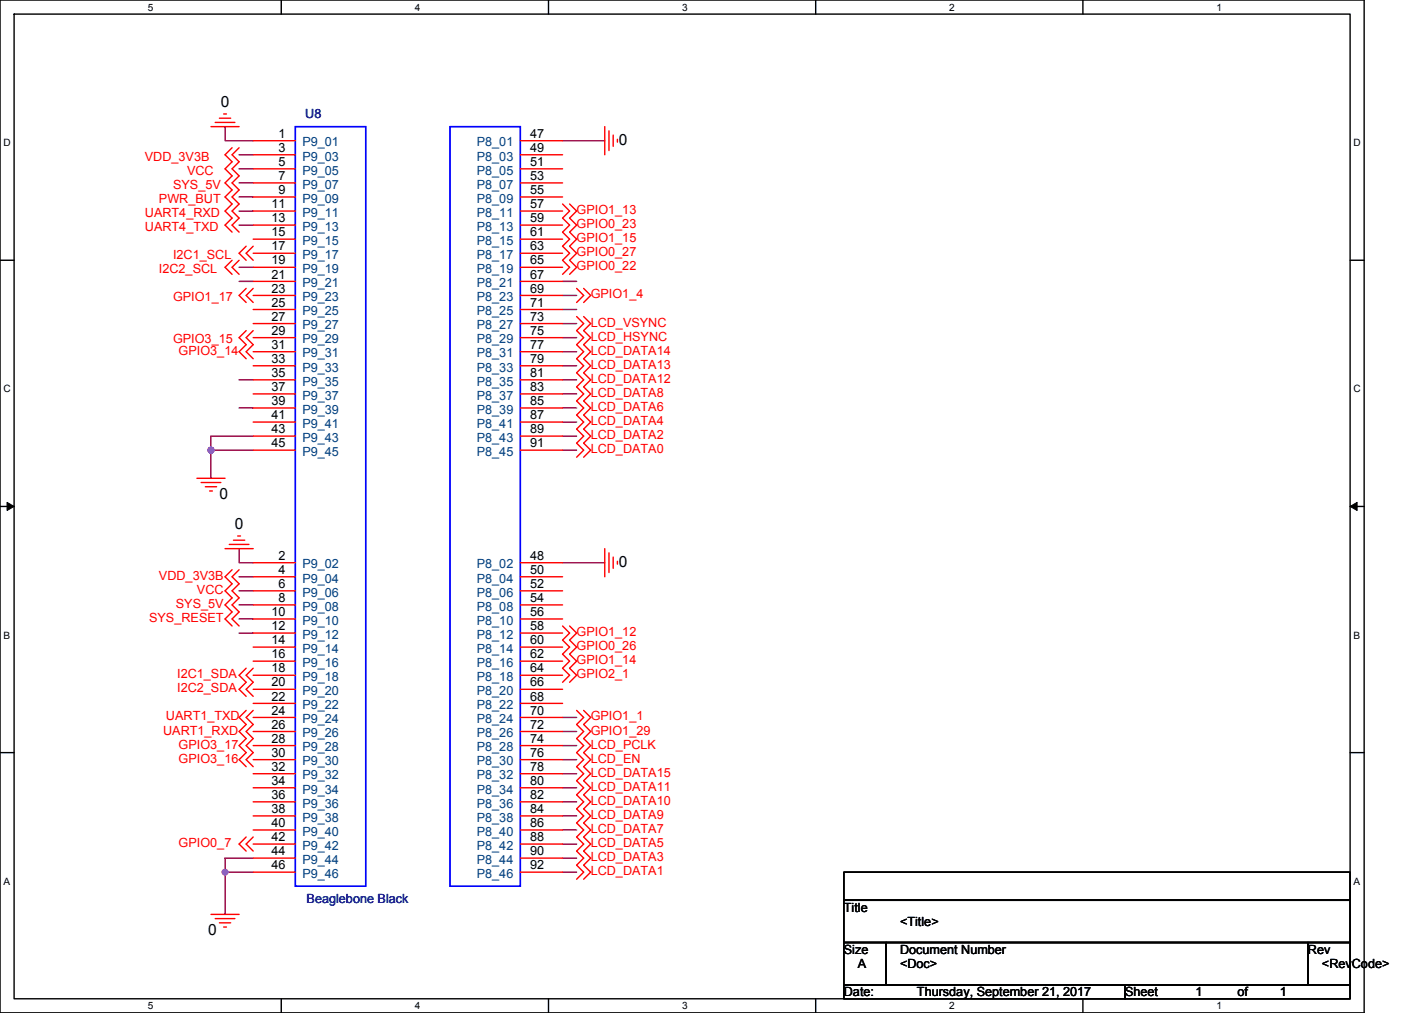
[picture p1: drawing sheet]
<svg xmlns="http://www.w3.org/2000/svg" width="1245mm" height="900mm" viewBox="0 0 1245 900" stroke-linecap="round" stroke-linejoin="round" font-family="sans-serif">
<path d="M0 0h1212v900h-1212zM13 13h1187v874h-1187z" fill="none" stroke="#000" stroke-width="1.2"/>
<g fill="#fff">
<path d="M131 1h5v10h-5z"/>
<path d="M131 889h5v10h-5z"/>
</g>
<path d="M250 0v13M250 887v13" fill="none" stroke="#000" stroke-width="1.2"/>
<g fill="#fff">
<path d="M369 1h5v10h-5z"/>
<path d="M369 889h5v10h-5z"/>
</g>
<path d="M487 0v13M487 887v13" fill="none" stroke="#000" stroke-width="1.2"/>
<g fill="#fff">
<path d="M606 1h5v10h-5z"/>
<path d="M606 889h5v10h-5z"/>
</g>
<path d="M725 0v13M725 887v13" fill="none" stroke="#000" stroke-width="1.2"/>
<g fill="#fff">
<path d="M844 1h5v10h-5z"/>
<path d="M844 889h5v10h-5z"/>
</g>
<path d="M962 0v13M962 887v13" fill="none" stroke="#000" stroke-width="1.2"/>
<g fill="#fff">
<path d="M1081 1h5v10h-5z"/>
<path d="M1081 889h5v10h-5z"/>
<path d="M3 122h7v10h-7z"/>
<path d="M1203 122h6v10h-6z"/>
<path d="M3 341h7v10h-7z"/>
<path d="M1203 341h6v10h-6z"/>
</g>
<path d="M0 231h13M1200 231h12" fill="none" stroke="#000" stroke-width="1.2"/>
<g fill="#fff">
<path d="M3 559h6v10h-6z"/>
<path d="M1203 559h6v10h-6z"/>
</g>
<path d="M0 450h13M1200 450h12" fill="none" stroke="#000" stroke-width="1.2"/>
<path d="M6 446l7 4-7 4zM1200 450l6-4v8z" fill="#000" stroke="#000" stroke-width=".89"/>
<g fill="#fff">
<path d="M3 778h6v10h-6z"/>
<path d="M1203 778h6v10h-6z"/>
</g>
<path d="M0 669h13M1200 669h12M750 775h450v25h-450zM750 800h450v37h-450zM750 837h37v38h-37zM787 837h375v38h-375zM1162 837h38v38h-38zM750 875h250v12h-250zM1000 875h200v12h-200z" fill="none" stroke="#000" stroke-width="1.2"/>
<g fill="none" stroke="#800040" stroke-width="1.2">
<path d="M200 113v12h25M212 137h13M500 125h37M212 150h13M212 175h13M212 162h13M212 187h13M212 200h13M212 237h13M212 250h13M500 250h12M500 275h12"/>
<path d="M500 262h12M500 300h12M500 287h12M500 312h12M212 337h13M500 337h12M500 325h12M500 350h12M212 362h13M500 375h12M500 362h12M187 400v25"/>
<path d="M187 400h38M225 387h-38v13M500 400h12M500 387h12M212 487v13h13M500 500h37M212 512h13M212 537h13M212 525h13M212 550h13M212 562h13M500 637h12"/>
<path d="M500 650h12M500 675h12M500 662h12M500 700h12M500 687h12M500 712h12M500 737h12M500 725h12M500 750h12M200 775h25M200 775v37M225 762h-25v13"/>
<path d="M500 775h12M500 762h12"/>
</g>
<g fill="#f0f" stroke="#f0f" stroke-width="1.2">
<circle cx="187" cy="400" r="2.5"/>
<circle cx="200" cy="775" r="2.5"/>
</g>
<g fill="none" stroke="#f00" stroke-width="1.2">
<path d="M187 113h25M191 109h18M195 105h10M199 101h2M537 113v24M541 116v18M545 120v10M206 131l-6 6 6 7-6 6 6 6-6 6 6 7-6 6 6 6-6 6 6 7-6 6 6 6M212 131l-6 6 6 7-6 6 6 6-6 6 6 7-6 6 6 6-6 6 6 7-6 6 6 6M225 125h37M225 137h37M462 125h38"/>
<path d="M462 137h38M549 124v2M225 150h37M462 150h38M225 162h37M225 175h37M462 162h38M462 175h38M225 187h37M225 200h37M462 187h38M462 200h38"/>
<path d="M500 181l6 6-6 7 6 6-6 6 6 6-6 7 6 6-6 6 6 6-6 7M506 181l6 6-6 7 6 6-6 6 6 6-6 7 6 6-6 6 6 6-6 7M219 219l-7 6 7 6M225 212h37M225 219l-6 6 6 6M462 212h38M206 231l-6 6 6 7M212 231l-6 6 6 7M225 225h37M225 237h37M462 225h38M462 237h38"/>
<path d="M219 256l-7 6 7 7M225 250h37M225 256l-6 6 6 7M462 250h38M512 256l7 6-7 7M519 256l6 6-6 7M225 262h37M225 275h37M462 262h38M462 275h38M219 294l-7 6 7 6-7 6 7 7M225 287h37"/>
<path d="M225 300h37M225 294l-6 6 6 6-6 6 6 7M462 287h38M462 300h38M512 281l7 6-7 7 7 6-7 6 7 6-7 7 7 6-7 6 7 6-7 7 7 6-7 6 7 6-7 7 7 6-7 6 7 6-7 7 7 6-7 6M519 281l6 6-6 7 6 6-6 6 6 6-6 7 6 6-6 6 6 6-6 7 6 6-6 6 6 6-6 7 6 6-6 6 6 6-6 7 6 6-6 6M225 312h37M462 312h38M225 325h37M225 337h37M462 325h38M462 337h38"/>
<path d="M225 350h37M462 350h38M225 362h37M225 375h37M462 362h38M462 375h38M225 387h37M225 400h37M462 387h38M462 400h38M175 425h25M179 429h17"/>
<path d="M182 432h10M186 436h3M207 480h10M211 476h3M200 487h25M204 484h17M225 500h37M462 500h38M537 487v25M541 491v18M545 495v10M549 499v2"/>
<path d="M206 506l-6 6 6 7-6 6 6 6-6 6 6 7-6 6 6 6M212 506l-6 6 6 7-6 6 6 6-6 6 6 7-6 6 6 6M225 512h37M462 512h38M225 525h37M225 537h37M462 525h38M462 537h38M225 550h37M462 550h38M500 556l6 6-6 7 6 6-6 6 6 6-6 7 6 6-6 6M506 556l6 6-6 7 6 6-6 6 6 6-6 7 6 6-6 6"/>
<path d="M225 562h37M225 575h37M462 562h38M462 575h38M219 594l-7 6 7 6-7 6 7 7M225 587h37M225 600h37M225 594l-6 6 6 6-6 6 6 7M462 587h38M462 600h38M225 612h37M462 612h38"/>
<path d="M219 631l-7 6 7 7-7 6 7 6-7 6 7 7-7 6 7 6M225 625h37M225 637h37M225 631l-6 6 6 7-6 6 6 6-6 6 6 7-6 6 6 6M462 625h38M462 637h38M512 631l7 6-7 7 7 6-7 6 7 6-7 7 7 6-7 6 7 6-7 7 7 6-7 6 7 6-7 7 7 6-7 6 7 6-7 7 7 6-7 6 7 6-7 7 7 6-7 6M519 631l6 6-6 7 6 6-6 6 6 6-6 7 6 6-6 6 6 6-6 7 6 6-6 6 6 6-6 7 6 6-6 6 6 6-6 7 6 6-6 6 6 6-6 7 6 6-6 6M225 650h37M462 650h38M225 662h37M225 675h37"/>
<path d="M462 662h38M462 675h38M225 687h37M225 700h37M462 687h38M462 700h38M225 712h37M462 712h38M225 725h37M225 737h37M462 725h38M462 737h38"/>
<path d="M219 744l-7 6 7 6M225 750h37M225 744l-6 6 6 6M462 750h38M225 762h37M225 775h37M462 762h38M462 775h38M187 812h25M191 816h18M195 820h10M199 824h2"/>
</g>
<path d="M262 113h63v674h-63zM400 113h62v674h-62z" fill="none" stroke="#00f" stroke-width="1.2"/>
<g font-size="13.7">
<text x="196" y="95">0</text>
<text x="550" y="129">0</text>
<text x="195" y="444">0</text>
<text x="209" y="470">0</text>
<text x="550" y="504">0</text>
<text x="185" y="831">0</text>
</g>
<g font-size="11.2" fill="#000080">
<text x="271" y="105">U8</text>
<text x="272" y="803">Beaglebone Black</text>
</g>
<g font-size="11.2">
<text x="247" y="122">1</text>
<text x="471" y="122">47</text>
<text x="247" y="135">3</text>
<text x="471" y="135">49</text>
<text x="247" y="147">5</text>
<text x="471" y="147">51</text>
<text x="247" y="160">7</text>
<text x="471" y="160">53</text>
<text x="247" y="172">9</text>
<text x="471" y="172">55</text>
<text x="241" y="185">11</text>
<text x="471" y="185">57</text>
<text x="241" y="197">13</text>
<text x="471" y="197">59</text>
<text x="241" y="210">15</text>
<text x="471" y="210">61</text>
<text x="241" y="222">17</text>
<text x="471" y="222">63</text>
<text x="241" y="235">19</text>
<text x="471" y="235">65</text>
<text x="241" y="247">21</text>
<text x="471" y="247">67</text>
<text x="241" y="260">23</text>
<text x="471" y="260">69</text>
<text x="241" y="272">25</text>
<text x="471" y="272">71</text>
<text x="241" y="285">27</text>
<text x="471" y="285">73</text>
<text x="241" y="297">29</text>
<text x="471" y="297">75</text>
<text x="241" y="310">31</text>
<text x="471" y="310">77</text>
<text x="241" y="322">33</text>
<text x="471" y="322">79</text>
<text x="241" y="335">35</text>
<text x="471" y="335">81</text>
<text x="241" y="347">37</text>
<text x="471" y="347">83</text>
<text x="241" y="360">39</text>
<text x="471" y="360">85</text>
<text x="241" y="372">41</text>
<text x="471" y="372">87</text>
<text x="241" y="385">43</text>
<text x="471" y="385">89</text>
<text x="241" y="397">45</text>
<text x="471" y="397">91</text>
<text x="247" y="497">2</text>
<text x="471" y="497">48</text>
<text x="247" y="510">4</text>
<text x="471" y="510">50</text>
<text x="247" y="522">6</text>
<text x="471" y="522">52</text>
<text x="247" y="535">8</text>
<text x="471" y="535">54</text>
<text x="241" y="547">10</text>
<text x="471" y="547">56</text>
<text x="241" y="560">12</text>
<text x="471" y="560">58</text>
<text x="241" y="572">14</text>
<text x="471" y="572">60</text>
<text x="241" y="585">16</text>
<text x="471" y="585">62</text>
<text x="241" y="597">18</text>
<text x="471" y="597">64</text>
<text x="241" y="610">20</text>
<text x="471" y="610">66</text>
<text x="241" y="622">22</text>
<text x="471" y="622">68</text>
<text x="241" y="635">24</text>
<text x="471" y="635">70</text>
<text x="241" y="647">26</text>
<text x="471" y="647">72</text>
<text x="241" y="660">28</text>
<text x="471" y="660">74</text>
<text x="241" y="672">30</text>
<text x="471" y="672">76</text>
<text x="241" y="685">32</text>
<text x="471" y="685">78</text>
<text x="241" y="697">34</text>
<text x="471" y="697">80</text>
<text x="241" y="710">36</text>
<text x="471" y="710">82</text>
<text x="241" y="722">38</text>
<text x="471" y="722">84</text>
<text x="241" y="735">40</text>
<text x="471" y="735">86</text>
<text x="241" y="747">42</text>
<text x="471" y="747">88</text>
<text x="241" y="760">44</text>
<text x="471" y="760">90</text>
<text x="241" y="772">46</text>
<text x="471" y="772">92</text>
<text x="750" y="810">Title</text>
<text x="800" y="823">&lt;Title&gt;</text>
<text x="750" y="847">Size</text>
<text x="800" y="847">Document Number</text>
<text x="1162" y="847">Rev</text>
<text x="762" y="860">A</text>
<text x="800" y="860">&lt;Doc&gt;</text>
<text x="1175" y="860">&lt;RevCode&gt;</text>
<text x="750" y="885">Date:</text>
<text x="815" y="885">Thursday, September 21, 2017</text>
<text x="1000" y="885">Sheet</text>
<text x="1062" y="885">1</text>
<text x="1100" y="885">of</text>
<text x="1137" y="885">1</text>
</g>
<g font-size="11.2" fill="#004080">
<text x="269" y="130">P9_01</text>
<text x="424" y="130">P8_01</text>
<text x="269" y="143">P9_03</text>
<text x="424" y="143">P8_03</text>
<text x="269" y="155">P9_05</text>
<text x="424" y="155">P8_05</text>
<text x="269" y="168">P9_07</text>
<text x="424" y="168">P8_07</text>
<text x="269" y="180">P9_09</text>
<text x="424" y="180">P8_09</text>
<text x="269" y="193">P9_11</text>
<text x="424" y="193">P8_11</text>
<text x="269" y="205">P9_13</text>
<text x="424" y="205">P8_13</text>
<text x="269" y="218">P9_15</text>
<text x="424" y="218">P8_15</text>
<text x="269" y="230">P9_17</text>
<text x="424" y="230">P8_17</text>
<text x="269" y="243">P9_19</text>
<text x="424" y="243">P8_19</text>
<text x="269" y="255">P9_21</text>
<text x="424" y="255">P8_21</text>
<text x="269" y="268">P9_23</text>
<text x="424" y="268">P8_23</text>
<text x="269" y="280">P9_25</text>
<text x="424" y="280">P8_25</text>
<text x="269" y="293">P9_27</text>
<text x="424" y="293">P8_27</text>
<text x="269" y="305">P9_29</text>
<text x="424" y="305">P8_29</text>
<text x="269" y="318">P9_31</text>
<text x="424" y="318">P8_31</text>
<text x="269" y="330">P9_33</text>
<text x="424" y="330">P8_33</text>
<text x="269" y="343">P9_35</text>
<text x="424" y="343">P8_35</text>
<text x="269" y="355">P9_37</text>
<text x="424" y="355">P8_37</text>
<text x="269" y="368">P9_39</text>
<text x="424" y="368">P8_39</text>
<text x="269" y="380">P9_41</text>
<text x="424" y="380">P8_41</text>
<text x="269" y="393">P9_43</text>
<text x="424" y="393">P8_43</text>
<text x="269" y="405">P9_45</text>
<text x="424" y="405">P8_45</text>
<text x="269" y="505">P9_02</text>
<text x="424" y="505">P8_02</text>
<text x="269" y="518">P9_04</text>
<text x="424" y="518">P8_04</text>
<text x="269" y="530">P9_06</text>
<text x="424" y="530">P8_06</text>
<text x="269" y="543">P9_08</text>
<text x="424" y="543">P8_08</text>
<text x="269" y="555">P9_10</text>
<text x="424" y="555">P8_10</text>
<text x="269" y="567">P9_12</text>
<text x="424" y="567">P8_12</text>
<text x="269" y="580">P9_14</text>
<text x="424" y="580">P8_14</text>
<text x="269" y="592">P9_16</text>
<text x="424" y="592">P8_16</text>
<text x="269" y="605">P9_18</text>
<text x="424" y="605">P8_18</text>
<text x="269" y="617">P9_20</text>
<text x="424" y="617">P8_20</text>
<text x="269" y="630">P9_22</text>
<text x="424" y="630">P8_22</text>
<text x="269" y="642">P9_24</text>
<text x="424" y="642">P8_24</text>
<text x="269" y="655">P9_26</text>
<text x="424" y="655">P8_26</text>
<text x="269" y="667">P9_28</text>
<text x="424" y="667">P8_28</text>
<text x="269" y="680">P9_30</text>
<text x="424" y="680">P8_30</text>
<text x="269" y="692">P9_32</text>
<text x="424" y="692">P8_32</text>
<text x="269" y="705">P9_34</text>
<text x="424" y="705">P8_34</text>
<text x="269" y="717">P9_36</text>
<text x="424" y="717">P8_36</text>
<text x="269" y="730">P9_38</text>
<text x="424" y="730">P8_38</text>
<text x="269" y="742">P9_40</text>
<text x="424" y="742">P8_40</text>
<text x="269" y="755">P9_42</text>
<text x="424" y="755">P8_42</text>
<text x="269" y="767">P9_44</text>
<text x="424" y="767">P8_44</text>
<text x="269" y="780">P9_46</text>
<text x="424" y="780">P8_46</text>
</g>
<g font-size="11.2" fill="#f00">
<text x="129" y="143">VDD_3V3B</text>
<text x="166" y="155">VCC</text>
<text x="154" y="168">SYS_5V</text>
<text x="141" y="180">PWR_BUT</text>
<text x="512" y="190">GPIO1_13</text>
<text x="129" y="193">UART4_RXD</text>
<text x="512" y="203">GPIO0_23</text>
<text x="129" y="205">UART4_TXD</text>
<text x="512" y="215">GPIO1_15</text>
<text x="512" y="228">GPIO0_27</text>
<text x="154" y="230">I2C1_SCL</text>
<text x="141" y="243">I2C2_SCL</text>
<text x="512" y="240">GPIO0_22</text>
<text x="154" y="268">GPIO1_17</text>
<text x="525" y="265">GPIO1_4</text>
<text x="525" y="290">LCD_VSYNC</text>
<text x="154" y="305">GPIO3_15</text>
<text x="525" y="303">LCD_HSYNC</text>
<text x="159" y="315">GPIO3_14</text>
<text x="525" y="315">LCD_DATA14</text>
<text x="525" y="328">LCD_DATA13</text>
<text x="525" y="340">LCD_DATA12</text>
<text x="525" y="353">LCD_DATA8</text>
<text x="525" y="365">LCD_DATA6</text>
<text x="525" y="378">LCD_DATA4</text>
<text x="525" y="390">LCD_DATA2</text>
<text x="525" y="403">LCD_DATA0</text>
<text x="141" y="515">VDD_3V3B</text>
<text x="175" y="528">VCC</text>
<text x="156" y="540">SYS_5V</text>
<text x="133" y="553">SYS_RESET</text>
<text x="512" y="565">GPIO1_12</text>
<text x="512" y="578">GPIO0_26</text>
<text x="512" y="590">GPIO1_14</text>
<text x="158" y="603">I2C1_SDA</text>
<text x="512" y="603">GPIO2_1</text>
<text x="158" y="615">I2C2_SDA</text>
<text x="147" y="640">UART1_TXD</text>
<text x="525" y="640">GPIO1_1</text>
<text x="145" y="653">UART1_RXD</text>
<text x="525" y="653">GPIO1_29</text>
<text x="159" y="665">GPIO3_17</text>
<text x="525" y="665">LCD_PCLK</text>
<text x="159" y="678">GPIO3_16</text>
<text x="525" y="678">LCD_EN</text>
<text x="525" y="690">LCD_DATA15</text>
<text x="525" y="703">LCD_DATA11</text>
<text x="525" y="715">LCD_DATA10</text>
<text x="525" y="728">LCD_DATA9</text>
<text x="525" y="740">LCD_DATA7</text>
<text x="159" y="753">GPIO0_7</text>
<text x="525" y="753">LCD_DATA5</text>
<text x="525" y="765">LCD_DATA3</text>
<text x="525" y="778">LCD_DATA1</text>
</g>
<g font-size="8.9">
<text x="131" y="9">5</text>
<text x="369" y="9">4</text>
<text x="606" y="9">3</text>
<text x="844" y="9">2</text>
<text x="1081" y="9">1</text>
<text x="3" y="130">D</text>
<text x="1203" y="130">D</text>
<text x="3" y="349">C</text>
<text x="1203" y="349">C</text>
<text x="3" y="567">B</text>
<text x="1203" y="567">B</text>
<text x="3" y="786">A</text>
<text x="1203" y="786">A</text>
<text x="131" y="897">5</text>
<text x="369" y="897">4</text>
<text x="606" y="897">3</text>
<text x="844" y="897">2</text>
<text x="1081" y="897">1</text>
</g>
</svg>
